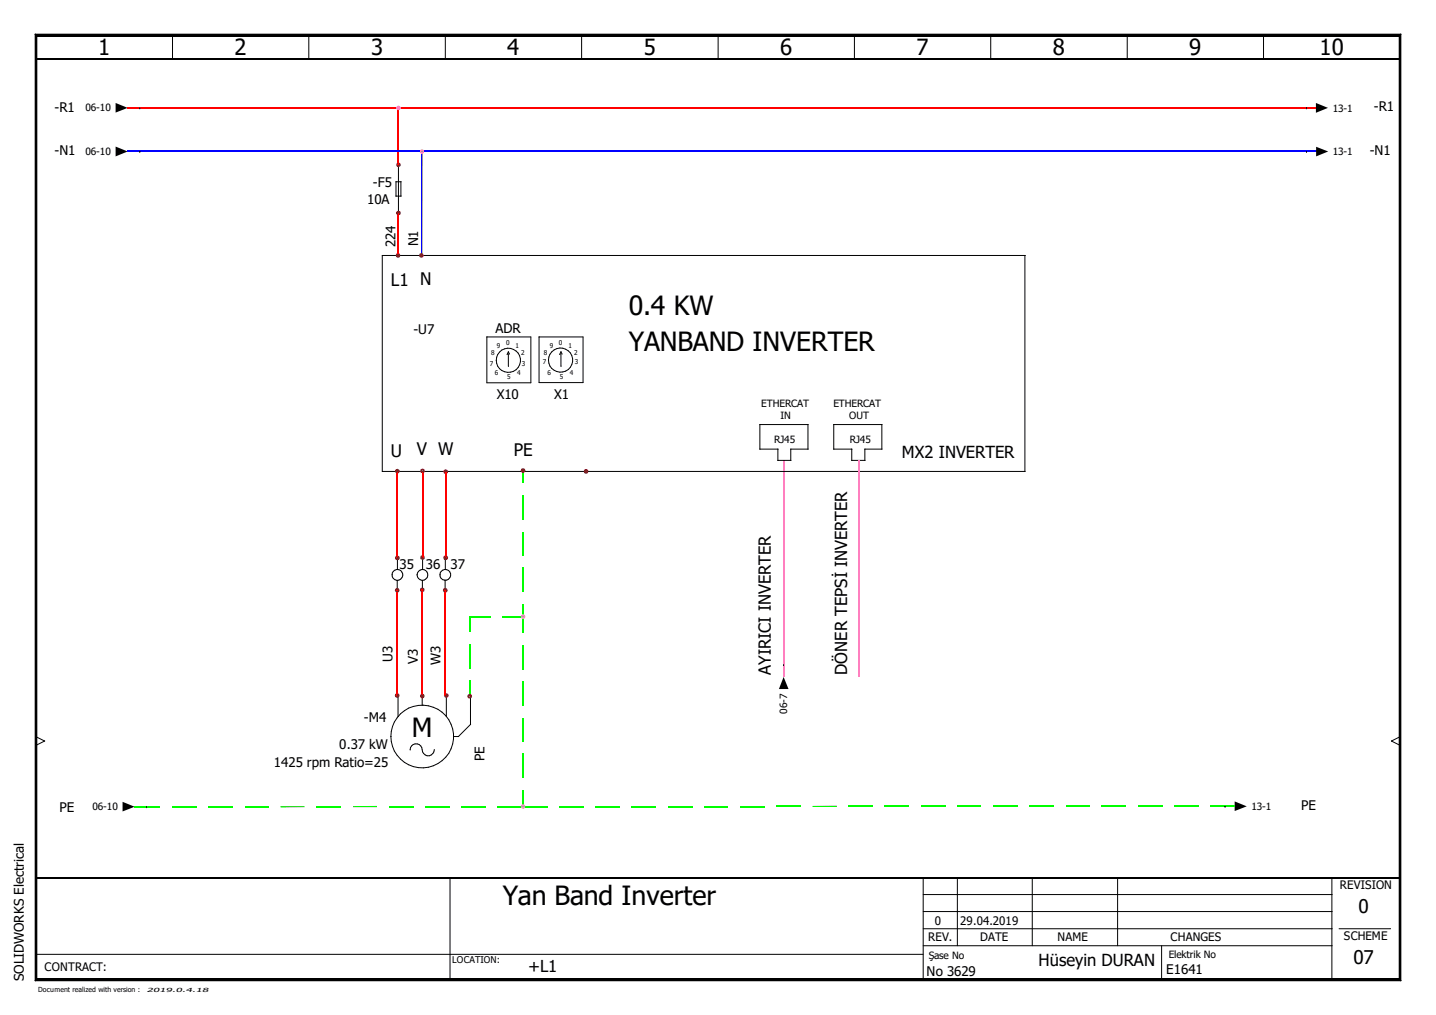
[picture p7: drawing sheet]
<svg xmlns="http://www.w3.org/2000/svg" width="297mm" height="210mm" viewBox="0 0 297 210" stroke-linecap="round" stroke-linejoin="round" font-family="sans-serif">
<path d="M.1 0h296.8v209.8h-296.8z" fill="none" stroke="#fff" stroke-width=".21"/>
<g fill="none" stroke="#000" stroke-width=".21">
<path d="M7.3 7.1l.3 .4zM7.3 7.1h282.5zM7.3 7.1v195.7zM7.3 7.1h282.5v195.7h-282.5zM7.6 7.5h281.8zM7.6 7.5v194.9zM7.6 7.5h281.8v194.9h-281.8zM35.7 7.2v5M63.9 7.2v5M92.2 7.2l-.1 5M120.4 7.2l-.1 5M148.6 7.2l-.1 5"/>
<path d="M176.8 7.2l-.1 5M205 7.2l-.1 5M233.2 7.2v5M261.4 7.2v5M289.4 7.5v194.9zM289.8 7.1l-.4 .4zM289.8 7.1v195.7zM28.9 22.3h.1M28.9 31.3h.1M81.9 37.6h1v3h-1zM82.4 34.1l.1 10M79.1 52.8h132.9v44.7h-132.9z"/>
<path d="M100.7 69.7h9.1v9.5h-9.1zM102.7 74.5h.1M105.2 72.8l.2 .4M105.2 72.8h.1M105.2 72.8l-.3 .5M105.2 73.2v2.5M111.5 69.7h9.1v9.4h-9.1zM113.4 74.5h.1M116 72.8h.1M116 72.8l-.2 .5M116 73.2l.1 2.5M116 72.8l.3 .4"/>
<path d="M167.1 87.8v5.1M167.2 87.8h-10v5.1h3.7v2.3h2.7M167.2 92.9h-3.6v2.3M176.2 92.9v2.3h2.7M182.4 87.8v5.1M182.5 87.8h-10v5.1h3.7M182.5 92.9h-3.6v2.3M81.1 118.9h.1M82.3 115.4l-.1 2.4M86.3 118.9h.1M87.5 115.4l-.1 2.4M91 118.9h.1"/>
<path d="M92.2 115.4l-.1 2.4M82.2 120.1v1.7M87.4 120.1h.1M87.4 120.1v1.7M92.1 120v1.8M162.1 137.5h.1M7.4 152.4l1.8 .8M9.2 153.2l-1.7 .9M9.2 153.2h.1M80.9 152.3h.1M82.3 143.8l.1 4.4M84.9 155.1a1.23 1.23 0 0 1 1.2-1.3 1.23 1.23 0 0 1 1.2 1.3 1.27 1.27 0 0 0 1.3 1.2 1.27 1.27 0 0 0 1.3-1.2"/>
<path d="M87.3 143.8l.1 2M92.3 143.8l.1 4.4M97.3 149.8l-2.4 2.5h-1.1M97.3 149.8h.1M97.4 143.8l-.1 6M287.8 153.2l1.8 .9M287.8 153.2h.1M289.6 152.4l-1.8 .8M30.3 166.8h.1M7.4 197.4h183.6M93.1 181.5v21.1M191 195.6h84.5"/>
<path d="M191 192.1h84.5M191 188.5h84.5M191 185h84.5M191 181.5v21.1M198.1 181.5l-.1 14.1M213.6 181.5l-.1 14.1M231.2 181.5v14.1M240.3 195.6v7M275.5 181.5h.1M275.5 181.5v21.1M277 192.1h10.6M7.3 202.8h282.5z"/>
<path d="M7.6 202.4l-.3 .4zM7.6 202.4h281.8zM289.4 202.4l.4 .4z"/>
<circle cx="105.2" cy="74.5" r="2.5"/>
<circle cx="116" cy="74.5" r="2.5"/>
<circle cx="82.2" cy="118.9" r="1.12"/>
<circle cx="87.4" cy="118.9" r="1.12"/>
<circle cx="92.1" cy="118.9" r="1.12"/>
<circle cx="87.3" cy="152.3" r="6.5"/>
</g>
<path d="M7.3 7.3h282.5M7.3 202.6h282.5" fill="none" stroke="#000" stroke-width=".38"/>
<path d="M7.3 7.1l.3 .4zM289.8 7.1l-.4 .4zM23.9 21.3l2.5 1-2.5 1zM23.9 30.3l2.5 1-2.5 1zM162.1 140l1 2.5h-2zM25.4 165.8l2.5 1-2.5 1zM7.6 202.4l-.3 .4zM289.4 202.4l.4 .4z" fill="#000"/>
<path d="M7.4 7.1v195.7M7.4 12.2h282.2M289.6 7.1v195.7M7.4 181.5h282.2" fill="none" stroke="#000" stroke-width=".34"/>
<path d="M26.4 22.3h245.8M82.4 22.3v11.8M82.4 44.1v8.5M82.2 97.5v17.9M87.4 97.4v17.9M92.2 97.5v17.9M82.2 122.1v21.7M87.4 122v21.9M92.1 122.1v21.7" fill="none" stroke="#f00" stroke-width=".25"/>
<path d="M87.3 31.3v21.3" fill="none" stroke="#00f" stroke-width=".3"/>
<g fill="none" stroke="#0f0" stroke-width=".25">
<path d="M108.2 97.3v2.6M108.2 102.4v5M108.2 109.9v5M108.2 117.4v5M97.2 133.3v5M101.4 127.5h-4.2v3.3M103.9 127.5h4.3M108.2 124.9v6M108.2 133.4v5M97.2 140.8v3.2M108.2 140.9v5M108.2 148.4v5"/>
<path d="M108.2 155.9v5M27.9 166.8h5.2M35.6 166.8h5M43.1 166.8h5M50.6 166.8h4.9M58 166.8h5M73 166.8h5M80.5 166.8h5M88 166.8h5M95.5 166.8h5M102.9 166.8h10.3M108.2 163.4v3.4"/>
<path d="M115.7 166.8h5M123.2 166.8h5M130.7 166.8h5M138.2 166.8h5M145.7 166.8h4.9M153.1 166.8h5M168.1 166.8h5M175.6 166.8h4.9M183 166.8h5M190.5 166.8h5M198 166.8h5M205.5 166.8h5"/>
<path d="M213 166.8h5M220.5 166.8h4.9M227.9 166.8h5M235.4 166.8h5M242.9 166.8h5M250.4 166.8h5"/>
</g>
<path d="M65.5 166.8h5M160.6 166.8h5" fill="none" stroke="#0f0" stroke-width=".21"/>
<path d="M26.4 31.3h245.8" fill="none" stroke="#00f" stroke-width=".25"/>
<path d="M162.1 95.3v44.7M177.8 95.3v44.7" fill="none" stroke="#ff7fbf" stroke-width=".3"/>
<g fill="#a50000">
<path d="M121.6 97.1l.1 .4h-.4z"/>
<path d="M121.2 97l.4 .1-.3 .4z"/>
<path d="M120.9 97.1l.3-.1v.5z"/>
<path d="M120.9 97.1l.3 .4h-.5z"/>
<path d="M120.7 97.5h.5l-.3 .3z"/>
<path d="M120.9 97.8l.3-.3v.5z"/>
<path d="M121.2 97.5l.4 .3-.4 .2z"/>
<path d="M121.3 97.5h.4l-.1 .3z"/>
</g>
<g fill="#ff7fdf">
<path d="M108.2 166.8l.3-.3 .2 .3z"/>
<path d="M108.2 166.3l.3 .2-.3 .3z"/>
<path d="M107.9 166.5l.3-.2v.5z"/>
<path d="M107.9 166.5l.3 .3h-.5z"/>
<path d="M107.7 166.8h.5l-.3 .3z"/>
<path d="M108.2 166.8v.5l-.3-.2z"/>
<path d="M108.2 166.8l.3 .3-.3 .2z"/>
<path d="M108.2 166.8h.5l-.2 .3z"/>
<path d="M108.5 127.2l.2 .3h-.5z"/>
<path d="M108.2 127l.3 .2-.3 .3z"/>
<path d="M107.9 127.2l.3-.2v.5z"/>
<path d="M107.9 127.2l.3 .3h-.5z"/>
<path d="M107.7 127.5l.5 .1-.3 .3z"/>
<path d="M108.2 127.6v.4l-.3-.1z"/>
<path d="M108.2 127.6l.3 .3-.3 .1z"/>
<path d="M108.2 127.5h.5l-.2 .4z"/>
</g>
<g fill="#a50000">
<path d="M108.5 96.9l.2 .4h-.5z"/>
<path d="M108.2 96.8l.3 .1-.3 .4z"/>
<path d="M107.9 96.9l.3-.1v.4z"/>
<path d="M107.9 96.9l.3 .4h-.5z"/>
<path d="M107.7 97.3h.5l-.3 .4z"/>
<path d="M108.2 97.3v.5l-.3-.1z"/>
<path d="M108.2 97.4l.3 .3-.3 .1z"/>
<path d="M108.2 97.3h.5l-.2 .4z"/>
<path d="M97.2 143.9l.3-.3 .2 .4z"/>
<path d="M97.2 143.5l.3 .1-.3 .3z"/>
<path d="M96.8 143.6l.4-.1v.4z"/>
<path d="M96.8 143.6l.3 .4h-.5z"/>
<path d="M96.6 144h.5l-.3 .4z"/>
<path d="M97.1 144l.1 .5-.4-.1z"/>
<path d="M97.2 144l.3 .4-.3 .1z"/>
<path d="M97.2 144h.5l-.2 .4z"/>
<path d="M92.7 143.5l.1 .3h-.4z"/>
<path d="M92.3 143.3l.4 .2-.3 .3z"/>
<path d="M92 143.5l.3-.2v.5z"/>
<path d="M92 143.5l.3 .3h-.5z"/>
<path d="M91.8 143.8h.5l-.3 .4z"/>
<path d="M92.3 143.8v.5l-.3-.1z"/>
<path d="M92.3 143.9l.4 .3-.4 .1z"/>
<path d="M92.4 143.8h.4l-.1 .4z"/>
<path d="M92.5 115l.2 .4h-.5z"/>
<path d="M92.2 114.9l.3 .1-.3 .3z"/>
<path d="M91.8 115l.4-.1v.4z"/>
<path d="M91.8 115l.4 .4h-.5z"/>
<path d="M91.7 115.4h.5l-.4 .3z"/>
<path d="M91.8 115.7l.4-.3v.5z"/>
<path d="M92.2 115.4l.3 .3-.3 .2z"/>
<path d="M92.2 115.4h.5l-.2 .3z"/>
<path d="M92.2 97.5l.3-.3 .2 .3z"/>
<path d="M92.2 97l.3 .2-.3 .3z"/>
<path d="M91.8 97.2l.4-.2v.5z"/>
<path d="M91.8 97.2l.4 .3h-.5z"/>
<path d="M91.7 97.5l.5 .1-.4 .3z"/>
<path d="M91.8 97.9l.4-.3v.4z"/>
<path d="M92.2 97.6l.3 .3-.3 .1z"/>
<path d="M92.2 97.5h.5l-.2 .4z"/>
<path d="M92.5 121.7l.1 .4h-.4z"/>
<path d="M92.1 121.6l.4 .1-.3 .3z"/>
<path d="M91.7 121.7l.4-.1v.4z"/>
<path d="M91.7 121.7l.4 .4h-.5z"/>
<path d="M91.6 122.1h.5l-.4 .3z"/>
<path d="M92.1 122.1v.5l-.4-.2z"/>
<path d="M92.1 122.1l.4 .3-.4 .2z"/>
<path d="M92.2 122.1h.4l-.1 .3z"/>
<path d="M87.4 115.3l.4-.4 .1 .4z"/>
<path d="M87.4 114.8l.4 .1-.4 .4z"/>
<path d="M87 114.9l.4-.1v.4z"/>
<path d="M87 114.9l.3 .4h-.4z"/>
<path d="M86.9 115.3h.5l-.4 .4z"/>
<path d="M87.4 115.3v.5l-.4-.1z"/>
<path d="M87.4 115.3l.4 .4-.4 .1z"/>
<path d="M87.4 115.3h.5l-.1 .4z"/>
<path d="M87.4 97.3l.4-.3 .1 .4z"/>
<path d="M87.4 96.9l.4 .1-.4 .3z"/>
<path d="M87 97l.4-.1v.4z"/>
<path d="M87 97l.4 .3-.5 .1z"/>
<path d="M86.9 97.4h.5l-.4 .3z"/>
<path d="M87.4 97.4v.5l-.4-.2z"/>
<path d="M87.4 97.4l.4 .3-.4 .2z"/>
<path d="M87.4 97.4h.5l-.1 .3z"/>
<path d="M87.4 143.9l.3-.3 .1 .3z"/>
<path d="M87.4 143.4l.3 .2-.3 .3z"/>
<path d="M87 143.6l.4-.2v.5z"/>
<path d="M87 143.6l.3 .3h-.4z"/>
<path d="M86.9 143.9l.4 .1-.3 .3z"/>
<path d="M87 144.3l.4-.3v.4z"/>
<path d="M87.4 144l.3 .3-.3 .1z"/>
<path d="M87.4 143.9h.4l-.1 .4z"/>
<path d="M87.4 122l.3-.4 .1 .4z"/>
<path d="M87.4 121.5l.3 .1-.3 .4z"/>
<path d="M87 121.6l.4-.1v.4z"/>
<path d="M87 121.6l.3 .4h-.4z"/>
<path d="M86.9 122h.4l-.3 .3z"/>
<path d="M87.3 122l.1 .5-.4-.2z"/>
<path d="M87.4 122l.3 .3-.3 .2z"/>
<path d="M87.4 122h.4l-.1 .3z"/>
</g>
<g fill="#ff7fdf">
<path d="M87.3 31.3l.3-.3 .2 .3z"/>
<path d="M87.3 30.8l.3 .2-.3 .3z"/>
<path d="M86.9 31l.4-.2v.5z"/>
<path d="M86.9 31l.3 .3h-.4z"/>
<path d="M86.8 31.3l.4 .1-.3 .3z"/>
<path d="M87.2 31.4l.1 .4-.4-.1z"/>
<path d="M87.3 31.4l.3 .3-.3 .1z"/>
<path d="M87.3 31.3h.5l-.2 .4z"/>
</g>
<g fill="#a50000">
<path d="M87.5 52.5l.2 .3h-.5z"/>
<path d="M87.2 52.3l.3 .2-.3 .3z"/>
<path d="M86.8 52.5l.4-.2v.5z"/>
<path d="M86.8 52.5l.3 .3h-.4z"/>
<path d="M86.7 52.8l.4 .1-.3 .3z"/>
<path d="M87.1 52.9l.1 .4-.4-.1z"/>
<path d="M87.2 52.9l.3 .3-.3 .1z"/>
<path d="M87.2 52.8h.5l-.2 .4z"/>
</g>
<g fill="#ff7fdf">
<path d="M82.5 22.3l.3-.3 .1 .3z"/>
<path d="M82.4 21.8l.4 .2-.3 .3z"/>
<path d="M82.1 22l.3-.2v.5z"/>
<path d="M82.1 22l.3 .3h-.5z"/>
<path d="M81.9 22.3l.5 .1-.3 .2z"/>
<path d="M82.4 22.4v.4l-.3-.2z"/>
<path d="M82.4 22.4l.4 .2-.4 .2z"/>
<path d="M82.5 22.3h.4l-.1 .3z"/>
</g>
<g fill="#a50000">
<path d="M82.5 34l.3-.3 .1 .4z"/>
<path d="M82.4 33.6l.4 .1-.3 .3z"/>
<path d="M82.1 33.7l.3-.1v.4z"/>
<path d="M82.1 33.7l.3 .4h-.5z"/>
<path d="M81.9 34.1h.5l-.3 .3z"/>
<path d="M82.1 34.4l.3-.3v.5z"/>
<path d="M82.4 34.1l.4 .3-.4 .2z"/>
<path d="M82.5 34.1h.4l-.1 .3z"/>
<path d="M82.8 43.7l.1 .4h-.4z"/>
<path d="M82.4 43.6l.4 .1-.3 .3z"/>
<path d="M82.1 43.7l.3-.1v.4z"/>
<path d="M82.1 43.7l.3 .4h-.5z"/>
<path d="M81.9 44.1h.5l-.3 .3z"/>
<path d="M82.4 44.1v.4l-.3-.1z"/>
<path d="M82.4 44.1l.4 .3-.4 .1z"/>
<path d="M82.5 44.1h.4l-.1 .3z"/>
<path d="M82.7 52.5l.1 .3h-.4z"/>
<path d="M82.3 52.3l.4 .2-.3 .3z"/>
<path d="M82 52.5l.3-.2v.5z"/>
<path d="M82 52.5l.3 .3h-.5z"/>
<path d="M81.8 52.8l.5 .1-.3 .3z"/>
<path d="M82.3 52.9v.4l-.3-.1z"/>
<path d="M82.3 52.9l.4 .3-.4 .1z"/>
<path d="M82.4 52.8h.4l-.1 .4z"/>
<path d="M82.5 115l.2 .4h-.4z"/>
<path d="M82.2 114.9l.3 .1-.2 .4z"/>
<path d="M81.8 115l.4-.1v.4z"/>
<path d="M81.8 115l.4 .4h-.5z"/>
<path d="M81.7 115.4h.5l-.4 .3z"/>
<path d="M82.2 115.4v.5l-.4-.2z"/>
<path d="M82.2 115.4l.3 .3-.3 .2z"/>
<path d="M82.3 115.4h.4l-.2 .3z"/>
<path d="M82.3 97.4l.2-.3 .2 .4z"/>
<path d="M82.2 96.9l.3 .2-.2 .3z"/>
<path d="M81.8 97.1l.4-.2v.5z"/>
<path d="M81.8 97.1l.4 .4h-.5z"/>
<path d="M81.7 97.5h.5l-.4 .3z"/>
<path d="M81.8 97.8l.4-.3v.5z"/>
<path d="M82.2 97.5l.3 .3-.3 .2z"/>
<path d="M82.3 97.5h.4l-.2 .3z"/>
<path d="M82.5 143.5l.2 .3h-.5z"/>
<path d="M82.2 143.3l.3 .2-.3 .3z"/>
<path d="M81.8 143.5l.4-.2-.1 .5z"/>
<path d="M81.8 143.5l.3 .3h-.4z"/>
<path d="M81.7 143.8h.4l-.3 .4z"/>
<path d="M82.1 143.8l.1 .5-.4-.1z"/>
<path d="M82.2 143.9l.3 .3-.3 .1z"/>
<path d="M82.2 143.8h.5l-.2 .4z"/>
<path d="M82.5 121.7l.2 .4h-.5z"/>
<path d="M82.2 121.6l.3 .1-.3 .3z"/>
<path d="M81.8 121.7l.4-.1v.4z"/>
<path d="M81.8 121.7l.3 .4h-.4z"/>
<path d="M81.7 122.1h.4l-.3 .3z"/>
<path d="M82.1 122.1l.1 .5-.4-.2z"/>
<path d="M82.2 122.1l.3 .3-.3 .2z"/>
<path d="M82.2 122.1h.5l-.2 .3z"/>
</g>
<path d="M272.2 21.3l2.5 1-2.5 1zM272.2 30.4l2.5 .9-2.5 1zM255.4 165.7l2.5 1.1-2.5 .9z" fill="#000"/>
<path d="M270.2 22.3h.1M270.3 31.3h.1M253.4 166.8h.1" fill="none" stroke="#000" stroke-width=".21"/>
<g font-size="5.5">
<text x="130" y="65.2">0.4 KW</text>
<text x="130.1" y="72.7">YANBAND INVERTER</text>
<text x="85.2" y="152.3">M</text>
<text x="104" y="187.2">Yan Band Inverter</text>
</g>
<g font-size="4.6">
<text x="20.3" y="11.3">1</text>
<text x="48.5" y="11.3">2</text>
<text x="76.7" y="11.3">3</text>
<text x="104.9" y="11.3">4</text>
<text x="133.2" y="11.3">5</text>
<text x="161.4" y="11.3">6</text>
<text x="189.6" y="11.3">7</text>
<text x="217.8" y="11.3">8</text>
<text x="246" y="11.3">9</text>
<text x="273" y="11.3">10</text>
</g>
<g font-size="3.9">
<text x="281" y="188.8">0</text>
<text x="279.9" y="199.4">07</text>
</g>
<g font-size="3.6">
<text x="80.9" y="59.1">L1 N</text>
<text x="80.9" y="94.5">U</text>
<text x="86.2" y="94.2">V W</text>
<text x="106.3" y="94.3">PE</text>
</g>
<g font-size="3.4">
<text x="186.6" y="94.7">MX2 INVERTER</text>
<text x="159.4" y="139.7" transform="rotate(-90 159.4 139.7)">AYIRICI INVERTER</text>
<text x="175.2" y="139.7" transform="rotate(-90 175.2 139.7)">DÖNER TEPSİ INVERTER</text>
<text x="109.3" y="201.1">+L1</text>
<text x="214.8" y="199.7">Hüseyin DURAN</text>
</g>
<g font-size="2.7">
<text x="11.3" y="23.2">-R1</text>
<text x="284.2" y="22.9">-R1</text>
<text x="11.3" y="32.1">-N1</text>
<text x="283.3" y="32">-N1</text>
<text x="77.1" y="38.7">-F5</text>
<text x="75.9" y="42.1">10A</text>
<text x="81.8" y="51.1" transform="rotate(-90 81.8 51.1)">224</text>
<text x="86.5" y="51" transform="rotate(-90 86.5 51)">N1</text>
<text x="85.6" y="69.1">-U7</text>
<text x="102.5" y="68.9">ADR</text>
<text x="102.7" y="82.5">X10</text>
<text x="114.6" y="82.6">X1</text>
<text x="82.6" y="117.8">35</text>
<text x="88.1" y="117.8">36</text>
<text x="93.2" y="117.8">37</text>
<text x="81.2" y="136.9" transform="rotate(-90 81.2 136.9)">U3</text>
<text x="86.4" y="137.3" transform="rotate(-90 86.4 137.3)">V3</text>
<text x="91.1" y="137.5" transform="rotate(-90 91.1 137.5)">W3</text>
<text x="75.3" y="149.3">-M4</text>
<text x="70.2" y="155">0.37 kW</text>
<text x="56.6" y="158.5">1425 rpm Ratio=25</text>
<text x="100.2" y="157.3" transform="rotate(-90 100.2 157.3)">PE</text>
<text x="12.3" y="167.9">PE</text>
<text x="269.2" y="167.5">PE</text>
<text x="4.9" y="202.8" transform="rotate(-90 4.9 202.8)">SOLIDWORKS Electrical</text>
<text x="191.7" y="201.8">No 3629</text>
<text x="241.3" y="201.4">E1641</text>
</g>
<g font-size="2.4">
<text x="277.2" y="183.8">REVISION</text>
<text x="193.4" y="191.3">0</text>
<text x="198.6" y="191.3">29.04.2019</text>
<text x="192" y="194.7">REV.</text>
<text x="202.7" y="194.7">DATE</text>
<text x="218.7" y="194.7">NAME</text>
<text x="242.1" y="194.7">CHANGES</text>
<text x="278" y="194.4">SCHEME</text>
<text x="9.2" y="200.9">CONTRACT:</text>
</g>
<g font-size="2.1">
<text x="17.7" y="23">06-10</text>
<text x="275.7" y="23.1">13-1</text>
<text x="17.7" y="32.1">06-10</text>
<text x="275.7" y="32.1">13-1</text>
<text x="157.5" y="84.1">ETHERCAT</text>
<text x="161.5" y="86.6">IN</text>
<text x="172.4" y="84.1">ETHERCAT</text>
<text x="175.7" y="86.7">OUT</text>
<text x="160.1" y="91.5">RJ45</text>
<text x="175.8" y="91.5">RJ45</text>
<text x="162.9" y="147.6" transform="rotate(-90 162.9 147.6)">06-7</text>
<text x="19.1" y="167.6">06-10</text>
<text x="258.9" y="167.5">13-1</text>
<text x="192.1" y="198.2">Şase No</text>
<text x="241.8" y="198.2">Elektrik No</text>
</g>
<text font-size="1.9" x="93.6" y="199.2">LOCATION:</text>
<g font-size="1.4">
<text x="102.8" y="72">9</text>
<text x="104.7" y="71.4">0</text>
<text x="106.6" y="72">1</text>
<text x="113.7" y="72">9</text>
<text x="115.6" y="71.4">0</text>
<text x="117.6" y="72">1</text>
<text x="101.3" y="75.7">7</text>
<text x="101.6" y="73.4">8</text>
<text x="102.4" y="77.5">6</text>
<text x="107" y="77.5">4</text>
<text x="107.8" y="73.4">2</text>
<text x="107.9" y="75.7">3</text>
<text x="112.3" y="75.2">7</text>
<text x="112.5" y="73.4">8</text>
<text x="113.3" y="77.5">6</text>
<text x="117.9" y="77.5">4</text>
<text x="118.7" y="73.4">2</text>
<text x="118.9" y="75.2">3</text>
<text x="104.9" y="78.3">5</text>
<text x="115.8" y="78.3">5</text>
<text x="7.9" y="205.2">Document realized with version :</text>
</g>
<text font-size="1.2" x="30.3" y="205.1">2019.0.4.18</text>
</svg>
